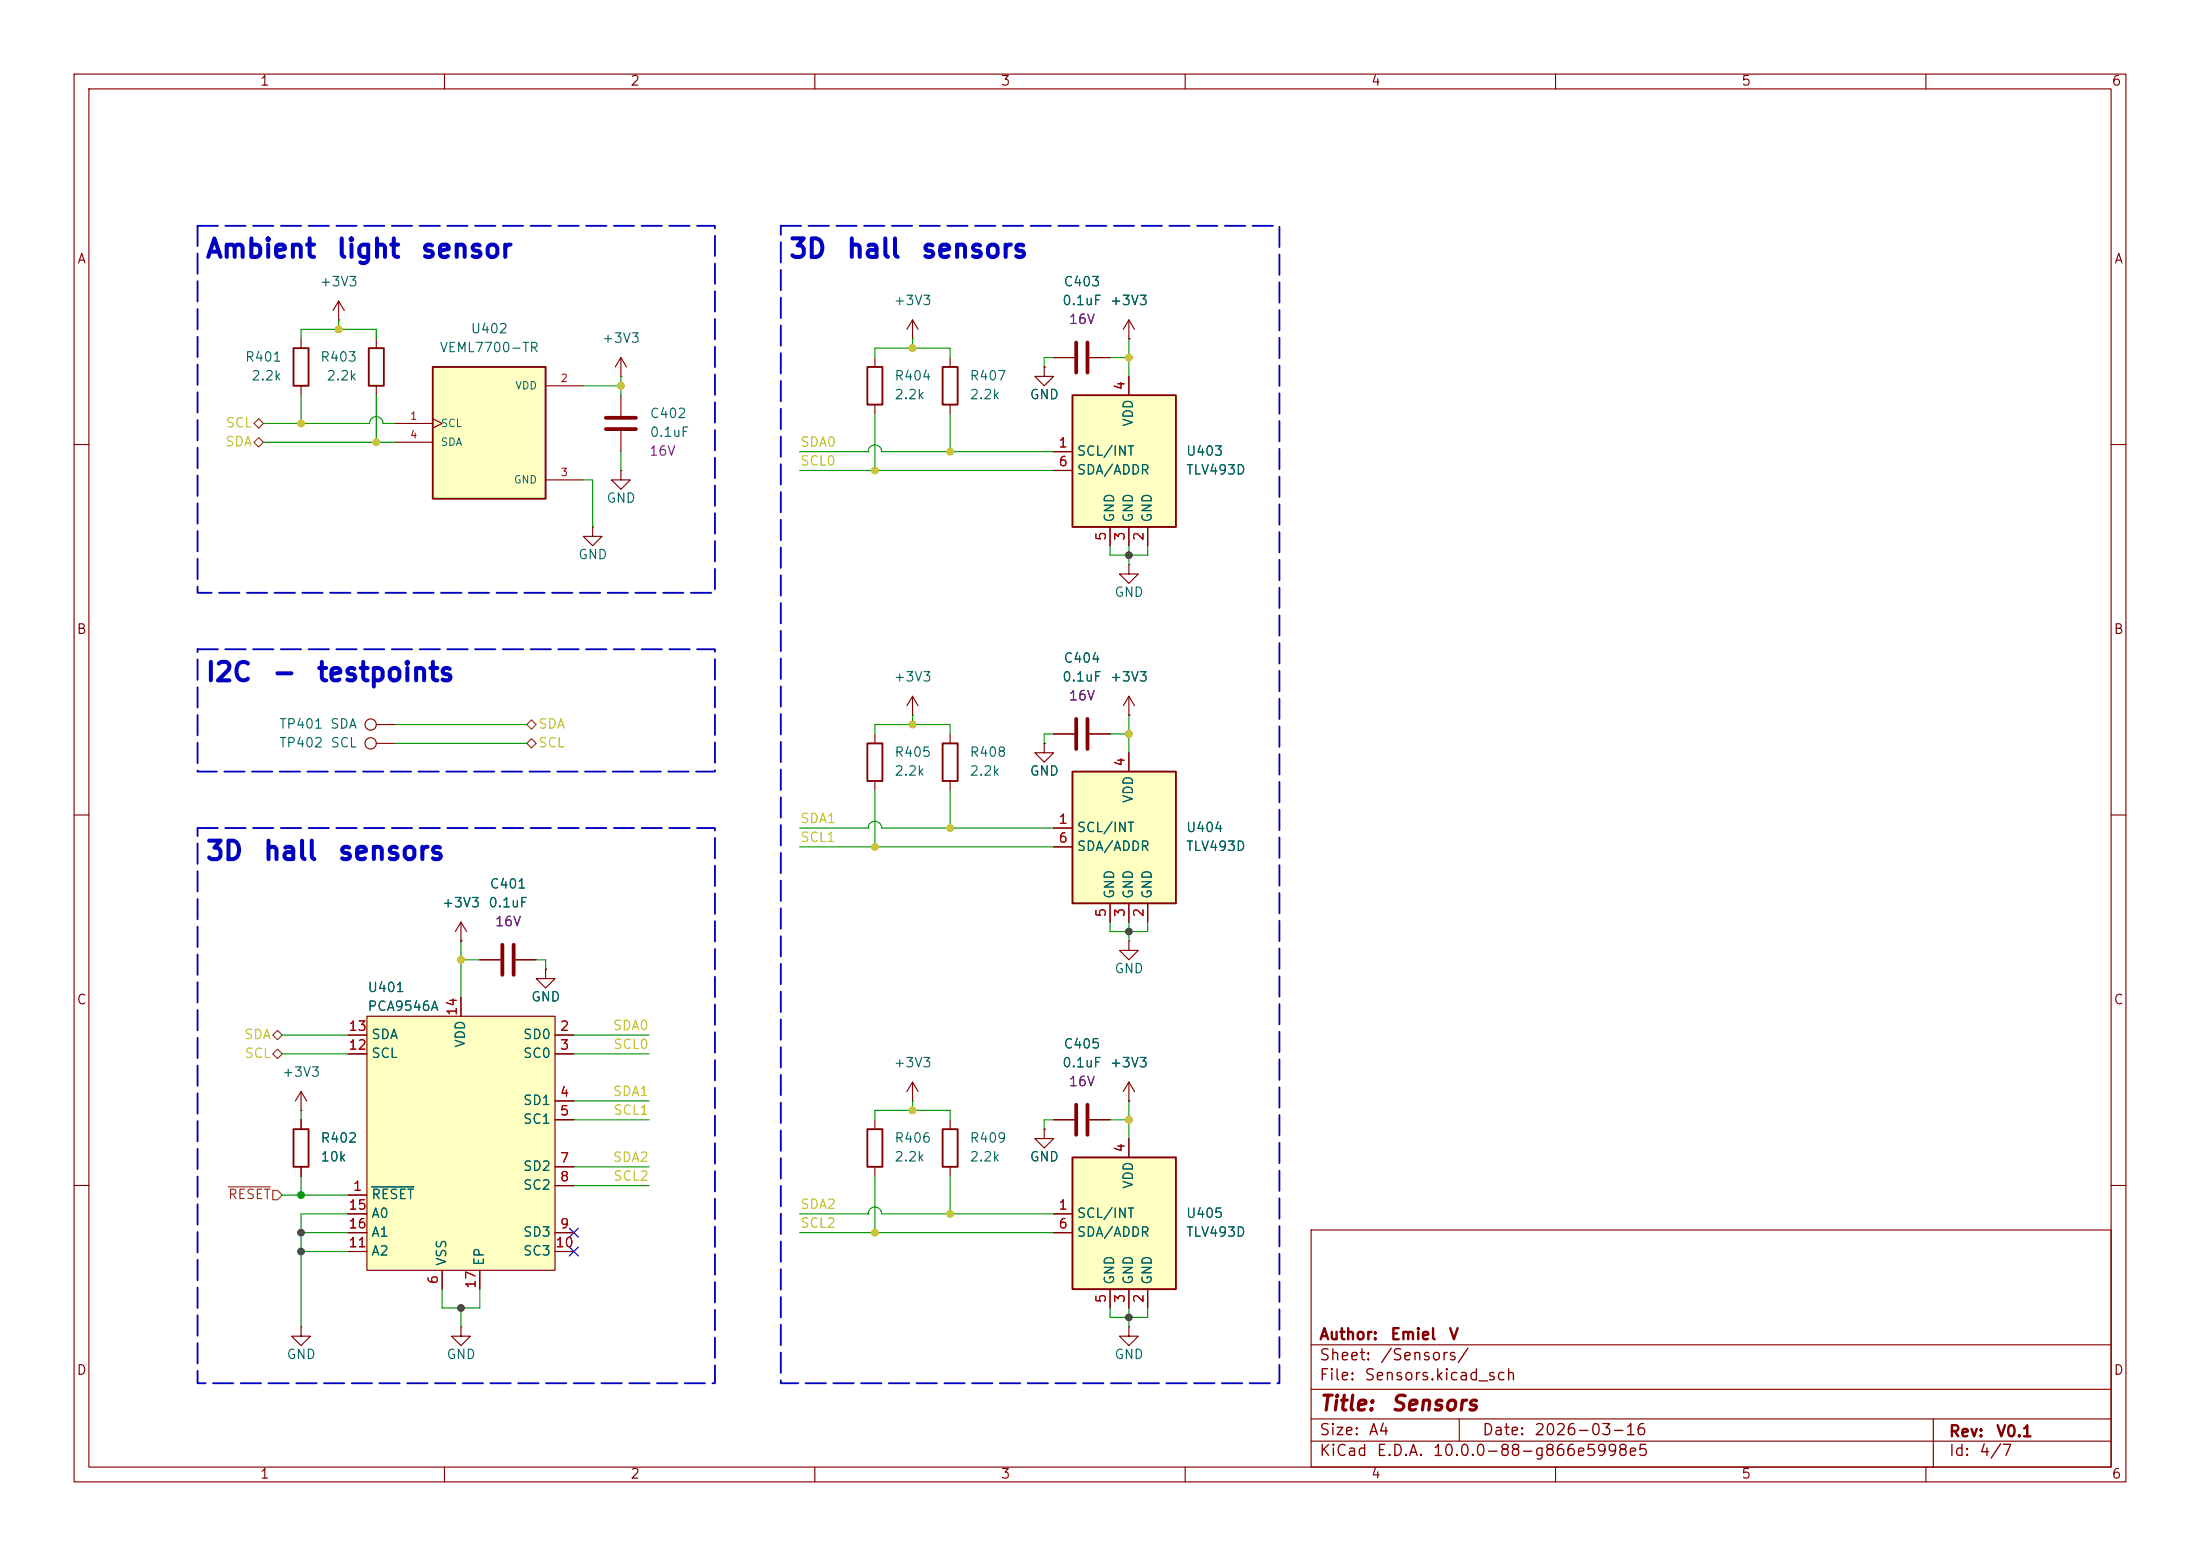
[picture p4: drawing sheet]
<svg xmlns="http://www.w3.org/2000/svg" width="297mm" height="210mm" viewBox="0 0 297 210" stroke-linecap="round" stroke-linejoin="round" font-family="sans-serif">
<g fill="none" stroke="#840000" stroke-width=".15">
<path d="M10 10h277v190h-277zM12 12h273v186h-273zM60 10v2M110 10v2M160 10v2M210 10v2M260 10v2M10 60h2M285 60h2M10 110h2M285 110h2M10 160h2"/>
<path d="M177 166h108v32h-108zM285 160h2M60 198v2M110 198v2M160 198v2M177 194.5h108M177 191.5h108M177 187.5h108M177 181.5h108M197 191.5v3M210 198v2M260 198v2"/>
<path d="M261 191.5v6.5"/>
</g>
<path d="M144.8 156.2h13.9v17.8h-13.9z" fill="#ffffc2"/>
<path d="M144.8 156.2h13.9v17.8h-13.9z" fill="none" stroke="#840000" stroke-width=".25"/>
<path d="M152.4 153.7v2.5M142.2 163.8h2.6M142.2 166.4h2.6M149.9 174v2.5M152.4 174v2.5M154.9 174v2.5" fill="none" stroke="#840000" stroke-width=".15"/>
<path d="M144.8 104.1h13.9v17.8h-13.9z" fill="#ffffc2"/>
<path d="M117.1 100.3h2v5.1h-2zM127.3 100.3h2v5.1h-2zM144.8 104.1h13.9v17.8h-13.9zM127.3 152.4h2v5.1h-2z" fill="none" stroke="#840000" stroke-width=".25"/>
<g fill="none" stroke="#840000" stroke-width=".15">
<path d="M83.8 50.8h.1M83.8 48.3l.8 1.2M83.8 48.3l-.7 1.2M83.8 48.3v2.5M83.8 53.3v2.8M83.8 58.2v2.8M123.2 45.7h.1M123.2 43.2v2.5M123.2 43.2l-.8 1.3M123.2 43.2l.8 1.3M142.2 48.3h2.8M147.1 48.3h2.8"/>
<path d="M80 71.1v1.3h-1.3l1.3 1.3 1.3-1.3h-1.3M80 71.1h.1M83.8 63.5v1.3h-1.3l1.3 1.2 1.3-1.2h-1.3M83.8 63.5h.1M152.4 76.2v1.3h1.3l-1.3 1.2-1.3-1.2h1.3M152.4 76.2h.1M50.8 97.8h2.5M118.1 99.1v1.2M128.3 99.1v1.2M50.8 100.3h2.5M118.1 105.4v1.3M128.3 105.4v1.3"/>
<path d="M142.2 111.8h2.6M142.2 114.3h2.6M152.4 101.6v2.5M62.2 127h.1M62.2 124.5l-.7 1.2M62.2 124.5l.8 1.2M62.2 124.5v2.5M64.8 129.5h2.8M69.6 129.5h2.8M73.7 130.8v1.3h-1.3l1.3 1.3 1.2-1.3h-1.2M73.7 130.8h.1M149.9 121.9v2.6"/>
<path d="M152.4 127v1.3h1.3l-1.3 1.2-1.3-1.2h1.3M152.4 127h.1M152.4 121.9v2.6M154.9 121.9v2.6M123.2 148.6h.1M123.2 146.1l-.8 1.2M123.2 146.1l.8 1.2M123.2 146.1v2.5M128.3 151.1v1.3M128.3 157.5v1.3M141 152.4v1.3h1.2l-1.2 1.2-1.3-1.2h1.3M141 152.4h.1"/>
<path d="M142.2 151.1h2.8M147.1 151.1h2.8M152.4 148.6h.1M152.4 146.1v2.5M152.4 146.1l-.8 1.2M152.4 146.1l.8 1.2"/>
<circle cx="50" cy="97.8" r=".76"/>
<circle cx="50" cy="100.3" r=".76"/>
</g>
<path d="M81.8 56.4h4.1M81.8 57.9h4.1M145.3 46.2v4.1M146.8 46.2v4.1M67.8 127.5v4.1M69.3 127.5v4.1M145.3 149.1v4.1M146.8 149.1v4.1" fill="none" stroke="#840000" stroke-width=".51"/>
<path d="M49.5 137.2h25.4v34.3h-25.4z" fill="#ffffc2"/>
<g fill="none" stroke="#840000" stroke-width=".15">
<path d="M141 100.3v1.3h1.2l-1.2 1.3-1.3-1.3h1.3M141 100.3h.1M47 139.7h2.5M49.5 137.2h25.4v34.3h-25.4zM62.2 134.6v2.6M74.9 139.7h2.6M47 142.2h2.5M74.9 142.2h2.6M74.9 148.6h2.6M74.9 151.1h2.6M74.9 157.5h2.6M47 161.3h2.5"/>
<path d="M47 166.4h2.5M47 168.9h2.5M47 163.8h2.5M59.7 171.5v2.5M64.8 171.5v2.5M74.9 160h2.6M74.9 166.4h2.6M74.9 168.9h2.6"/>
</g>
<path d="M50.2 160.2h5.7" fill="none" stroke="#006464" stroke-width=".15"/>
<path d="M144.8 53.3h13.9v17.8h-13.9z" fill="#ffffc2"/>
<path d="M144.8 53.3h13.9v17.8h-13.9zM117.1 152.4h2v5.1h-2z" fill="none" stroke="#840000" stroke-width=".25"/>
<g fill="none" stroke="#840000" stroke-width=".15">
<path d="M152.4 50.8v2.5M142.2 61h2.6M142.2 63.5h2.6M149.9 71.1v2.6M152.4 71.1v2.6M154.9 71.1v2.6M152.4 96.5h.1M152.4 94v2.5M152.4 94l-.8 1.3M152.4 94l.8 1.3M40.6 149.9h.1M40.6 147.3l-.7 1.3"/>
<path d="M40.6 147.3l.8 1.3M40.6 147.3v2.6M118.1 151.1v1.3M118.1 157.5v1.3M40.6 179.1v1.2h1.3l-1.3 1.3-1.2-1.3h1.2M40.6 179.1h.1M62.2 179.1v1.2h1.3l-1.3 1.3-1.2-1.3h1.2M62.2 179.1h.1M152.4 179.1v1.2h1.3l-1.3 1.3-1.3-1.3h1.3M152.4 179.1h.1"/>
</g>
<path d="M58.4 49.5h15.3v17.8h-15.3z" fill="#ffffc2"/>
<path d="M39.6 47h2.1v5.1h-2.1zM49.8 47h2v5.1h-2zM58.4 49.5h15.3v17.8h-15.3zM117.1 49.5h2v5.1h-2zM127.3 49.5h2v5.1h-2zM39.6 152.4h2.1v5.1h-2.1z" fill="none" stroke="#840000" stroke-width=".25"/>
<g fill="none" stroke="#840000" stroke-width=".15">
<path d="M40.6 45.7v1.3M40.6 52.1v1.2M45.7 43.2h.1M45.7 40.6l.8 1.3M45.7 40.6l-.7 1.3M45.7 40.6v2.6M50.8 45.7v1.3M50.8 52.1v1.2M53.3 57.2h5.1M53.3 59.7h5.1M58.4 56.5l1.3 .7-1.3 .6M73.7 52.1h5"/>
<path d="M118.1 48.3v1.2M118.1 54.6v1.3M128.3 48.3v1.2M128.3 54.6v1.3M141 49.5v1.3h1.2l-1.2 1.3-1.3-1.3h1.3M141 49.5h.1M142.2 48.3h2.8M147.1 48.3h2.8M152.4 45.7h.1M152.4 43.2l-.8 1.3M152.4 43.2l.8 1.3M152.4 43.2v2.5"/>
<path d="M152.4 50.8v2.5M73.7 64.8h5M142.2 61h2.6M142.2 63.5h2.6M149.9 71.1v2.6M152.4 71.1v2.6M154.9 71.1v2.6M123.2 96.5h.1M123.2 94l-.8 1.3M123.2 94l.8 1.3M123.2 94v2.5M142.2 99.1h2.8"/>
<path d="M147.1 99.1h2.8M152.4 96.5h.1M141 100.3h.1M142.2 111.8h2.6M142.2 114.3h2.6M152.4 101.6v2.5M47 139.7h2.5M62.2 127h.1M62.2 134.6v2.6M64.8 129.5h2.8M69.6 129.5h2.8M73.7 130.8h.1"/>
<path d="M74.9 139.7h2.6M149.9 121.9v2.6M152.4 121.9v2.6M154.9 121.9v2.6M40.6 151.1v1.3M40.6 157.5v1.3M47 142.2h2.5M74.9 151.1h2.6M74.9 142.2h2.6M74.9 148.6h2.6M74.9 157.5h2.6M141 152.4h.1"/>
<path d="M142.2 151.1h2.8M147.1 151.1h2.8M152.4 148.6h.1M152.4 153.7v2.5M47 163.8h2.5M47 166.4h2.5M47 161.3h2.5M47 168.9h2.5M59.7 171.5v2.5M64.8 171.5v2.5M74.9 166.4h2.6M74.9 160h2.6"/>
<path d="M74.9 168.9h2.6M142.2 163.8h2.6M142.2 166.4h2.6M149.9 174v2.5M152.4 174v2.5M154.9 174v2.5"/>
</g>
<path d="M145.3 97v4.1M146.8 97v4.1" fill="none" stroke="#840000" stroke-width=".51"/>
<path d="M34.3 59.7l.6-.6 .7 .6-.7 .6zM34.3 57.2l.6-.7 .7 .7-.7 .6zM71.1 97.8l.7-.6 .6 .6-.6 .6zM71.1 100.3l.7-.6 .6 .6-.6 .7zM36.8 139.7l.7-.6 .6 .6-.6 .6zM37.5 141.6l.6 .6-.6 .7-.7-.7zM30.8 160.2h5.7M36.8 160.7h.7l.6 .6-.6 .6h-.7z" fill="none" stroke="#725600" stroke-width=".15"/>
<g fill="none" stroke="#009600" stroke-width=".15">
<path d="M35.6 57.2h14.3a.91 .91 0 0 1 .9-1 .91 .91 0 0 1 .9 1M35.6 59.7h17.7M40.6 45.7v-1.2h10.2v1.2M40.6 53.3v3.9M45.7 43.2v1.3M50.8 53.3v6.4M51.7 57.2h.1M51.7 57.2h1.6M78.7 52.1h5.1M83.8 50.8v2.5M118.1 48.3v-1.3h10.2v1.3M118.1 55.9v7.6"/>
<path d="M123.2 45.7v1.3M128.3 55.9v5.1M142.2 48.3h-1.2v1.2M149.9 48.3h2.5M152.4 45.7v5.1M78.7 64.8h1.3v6.3M83.8 61v2.5M107.9 61h9.3M107.9 63.5h34.3M117.2 61h.1M117.2 61a.91 .91 0 0 1 .9-1 .91 .91 0 0 1 .9 1h23.2M149.9 73.7v1.2h5v-1.2"/>
<path d="M152.4 73.7v2.5M53.3 97.8h17.8M118.1 99.1v-1.3h10.2v1.3M123.2 96.5v1.3M142.2 99.1h-1.2v1.2M149.9 99.1h2.5M152.4 96.5v5.1M53.3 100.3h17.8M107.9 111.8h9.3M107.9 114.3h34.3M117.2 111.8h.1M117.2 111.8a.91 .91 0 0 1 .9-1 .91 .91 0 0 1 .9 1h23.2"/>
<path d="M118.1 106.7v7.6M128.3 106.7v5.1M38.1 139.7h8.9M62.2 127v7.6M62.2 129.5h2.6M72.4 129.5h1.3v1.3M77.5 139.7h10.1M149.9 124.5v1.2h5v-1.2M152.4 124.5v2.5M38.1 142.2h8.9M40.6 149.9v1.2M40.6 158.8v2.5"/>
<path d="M77.5 151.1h10.1M77.5 148.6h10.1M77.5 142.2h10.1M77.5 157.5h10.1M118.1 151.1v-1.2h10.2v1.2M118.1 158.8v7.6M123.2 148.6v1.3M128.3 158.8v5M142.2 151.1h-1.2v1.3M149.9 151.1h2.5M152.4 148.6v5.1M38.1 161.3h8.9"/>
<path d="M40.6 166.4h6.4M40.6 168.9h6.4M47 163.8h-6.4v15.3M59.7 174v2.5h5.1v-2.5M62.2 176.5v2.6M77.5 160h10.1M107.9 166.4h34.3M107.9 163.8h9.3M117.2 163.8h.1M117.2 163.8a.91 .91 0 0 1 .9-.9 .91 .91 0 0 1 .9 .9h23.2M149.9 176.5v1.3h5v-1.3M152.4 176.5v2.6"/>
</g>
<path d="M76.9 168.3l1.2 1.2M76.9 165.8l1.2 1.2M78.1 168.3l-1.2 1.2M78.1 165.8l-1.2 1.2" fill="none" stroke="#000084" stroke-width=".15"/>
<path d="M26.7 30.5h69.8v49.5h-69.8zM105.4 30.5h67.3v156.2h-67.3zM26.7 87.6h69.8v16.5h-69.8zM26.7 111.8h69.8v74.9h-69.8z" fill="none" stroke="#0000c2" stroke-width=".25" stroke-dasharray="2.7 1"/>
<path d="M50.2 160.2h5.7" fill="none" stroke="#006464" stroke-width=".15"/>
<g fill="#f90" stroke="#f90" stroke-width=".14">
<circle cx="83.8" cy="52.1" r=".46"/>
<circle cx="45.7" cy="44.5" r=".46"/>
<circle cx="123.2" cy="149.9" r=".46"/>
<circle cx="152.4" cy="151.1" r=".46"/>
<circle cx="123.2" cy="97.8" r=".46"/>
<circle cx="152.4" cy="99.1" r=".46"/>
<circle cx="152.4" cy="48.3" r=".46"/>
<circle cx="123.2" cy="47" r=".46"/>
<circle cx="62.2" cy="129.5" r=".46"/>
</g>
<g fill="#c2c200" stroke="#c2c200" stroke-width=".14">
<circle cx="40.6" cy="57.2" r=".46"/>
<circle cx="50.8" cy="59.7" r=".46"/>
<circle cx="128.3" cy="163.8" r=".46"/>
<circle cx="128.3" cy="111.8" r=".46"/>
<circle cx="128.3" cy="61" r=".46"/>
<circle cx="118.1" cy="63.5" r=".46"/>
<circle cx="118.1" cy="166.4" r=".46"/>
<circle cx="118.1" cy="114.3" r=".46"/>
</g>
<g fill="#484848" stroke="#484848" stroke-width=".14">
<circle cx="152.4" cy="125.7" r=".46"/>
<circle cx="152.4" cy="177.8" r=".46"/>
<circle cx="152.4" cy="74.9" r=".46"/>
<circle cx="40.6" cy="166.4" r=".46"/>
<circle cx="40.6" cy="168.9" r=".46"/>
<circle cx="62.2" cy="176.5" r=".46"/>
</g>
<circle cx="40.6" cy="161.3" r=".46" fill="#009600" stroke="#009600" stroke-width=".14"/>
<g font-size="2.5" fill="#0000c2">
<text x="27.6" y="35.4">Ambient</text>
<text x="45.3" y="35.4">light</text>
<text x="56.6" y="35.4">sensor</text>
<text x="106.4" y="35.4">3D</text>
<text x="114.1" y="35.4">hall</text>
<text x="124.2" y="35.4">sensors</text>
<text x="27.6" y="92.6">I2C</text>
<text x="36.6" y="92.6">-</text>
<text x="42.6" y="92.6">testpoints</text>
<text x="27.6" y="116.7">3D</text>
<text x="35.4" y="116.7">hall</text>
<text x="45.5" y="116.7">sensors</text>
</g>
<g font-size="2" fill="#840000">
<text x="178" y="190.9">Title:</text>
<text x="187.7" y="190.9">Sensors</text>
</g>
<g font-size="1.5" fill="#840000">
<text x="178" y="184">Sheet:</text>
<text x="178" y="181.2">Author:</text>
<text x="186.2" y="184">/Sensors/</text>
<text x="187.6" y="181.2">Emiel</text>
<text x="195.5" y="181.2">V</text>
<text x="178" y="186.7">File:</text>
<text x="184.1" y="186.7">Sensors.kicad_sch</text>
<text x="178" y="196.9">KiCad</text>
<text x="178" y="194.1">Size:</text>
<text x="184.7" y="194.1">A4</text>
<text x="185.7" y="196.9">E.D.A.</text>
<text x="193.3" y="196.9">10.0.0-88-g866e5998e5</text>
<text x="200" y="194.1">Date:</text>
<text x="207" y="194.1">2026-03-16</text>
<text x="263" y="194.3">Rev:</text>
<text x="263" y="196.9">Id:</text>
<text x="267.1" y="196.9">4/7</text>
<text x="269.4" y="194.3">V0.1</text>
</g>
<g font-size="1.3" fill="#840000">
<text x="35" y="11.9">1</text>
<text x="85" y="11.9">2</text>
<text x="135" y="11.9">3</text>
<text x="185" y="11.9">4</text>
<text x="235" y="11.9">5</text>
<text x="285" y="11.9">6</text>
<text x="10.3" y="35.9">A</text>
<text x="285.3" y="35.9">A</text>
<text x="10.3" y="85.9">B</text>
<text x="285.3" y="85.9">B</text>
<text x="10.3" y="135.9">C</text>
<text x="285.3" y="135.9">C</text>
<text x="10.3" y="185.9">D</text>
<text x="285.3" y="185.9">D</text>
<text x="35" y="199.9">1</text>
<text x="85" y="199.9">2</text>
<text x="135" y="199.9">3</text>
<text x="185" y="199.9">4</text>
<text x="235" y="199.9">5</text>
<text x="285" y="199.9">6</text>
</g>
<g font-size="1.3" fill="#006464">
<text x="43.1" y="39">+3V3</text>
<text x="120.5" y="41.5">+3V3</text>
<text x="143.3" y="41.5">0.1uF</text>
<text x="143.5" y="39">C403</text>
<text x="149.8" y="41.5">+3V3</text>
<text x="59.3" y="47.9">VEML7700-TR</text>
<text x="63.5" y="45.3">U402</text>
<text x="81.2" y="46.6">+3V3</text>
<text x="33" y="49.1">R401</text>
<text x="33.8" y="51.7">2.2k</text>
<text x="43.1" y="49.1">R403</text>
<text x="44" y="51.7">2.2k</text>
<text x="120.7" y="51.7">R404</text>
<text x="130.8" y="51.7">R407</text>
<text x="87.6" y="56.7">C402</text>
<text x="87.6" y="59.3">0.1uF</text>
<text x="120.7" y="54.2">2.2k</text>
<text x="130.8" y="54.2">2.2k</text>
<text x="138.9" y="54.2">GND</text>
<text x="153.3" y="57.7" transform="rotate(-90 153.3 57.7)">VDD</text>
<text x="145.3" y="61.8">SCL/INT</text>
<text x="145.3" y="64.4">SDA/ADDR</text>
<text x="160" y="61.8">U403</text>
<text x="160" y="64.4">TLV493D</text>
<text x="81.8" y="68.2">GND</text>
<text x="150.7" y="70.6" transform="rotate(-90 150.7 70.6)">GND</text>
<text x="153.3" y="70.6" transform="rotate(-90 153.3 70.6)">GND</text>
<text x="155.8" y="70.6" transform="rotate(-90 155.8 70.6)">GND</text>
<text x="78" y="75.8">GND</text>
<text x="150.4" y="80.9">GND</text>
<text x="143.5" y="89.8">C404</text>
<text x="120.5" y="92.3">+3V3</text>
<text x="143.3" y="92.3">0.1uF</text>
<text x="149.8" y="92.3">+3V3</text>
<text x="37.6" y="101.2">TP402</text>
<text x="37.6" y="98.7">TP401</text>
<text x="44.5" y="98.7">SDA</text>
<text x="44.5" y="101.2">SCL</text>
<text x="120.7" y="102.5">R405</text>
<text x="120.7" y="105">2.2k</text>
<text x="130.8" y="102.5">R408</text>
<text x="130.8" y="105">2.2k</text>
<text x="138.9" y="105">GND</text>
<text x="145.3" y="112.6">SCL/INT</text>
<text x="153.3" y="108.5" transform="rotate(-90 153.3 108.5)">VDD</text>
<text x="160" y="112.6">U404</text>
<text x="145.3" y="115.2">SDA/ADDR</text>
<text x="160" y="115.2">TLV493D</text>
<text x="59.6" y="122.8">+3V3</text>
<text x="65.8" y="122.8">0.1uF</text>
<text x="66" y="120.2">C401</text>
<text x="150.7" y="121.4" transform="rotate(-90 150.7 121.4)">GND</text>
<text x="153.3" y="121.4" transform="rotate(-90 153.3 121.4)">GND</text>
<text x="155.8" y="121.4" transform="rotate(-90 155.8 121.4)">GND</text>
<text x="150.4" y="131.7">GND</text>
<text x="49.5" y="134.2">U401</text>
<text x="49.5" y="136.8">PCA9546A</text>
<text x="71.6" y="135.5">GND</text>
<text x="50" y="143.1">SCL</text>
<text x="50" y="140.6">SDA</text>
<text x="63.1" y="141.5" transform="rotate(-90 63.1 141.5)">VDD</text>
<text x="70.5" y="140.6">SD0</text>
<text x="70.5" y="143.1">SC0</text>
<text x="143.5" y="141.8">C405</text>
<text x="38" y="145.6">+3V3</text>
<text x="70.5" y="149.5">SD1</text>
<text x="120.5" y="144.4">+3V3</text>
<text x="143.3" y="144.4">0.1uF</text>
<text x="149.8" y="144.4">+3V3</text>
<text x="43.2" y="154.5">R402</text>
<text x="70.5" y="152">SC1</text>
<text x="120.7" y="154.5">R406</text>
<text x="130.8" y="154.5">R409</text>
<text x="43.2" y="157.1">10k</text>
<text x="70.5" y="158.3">SD2</text>
<text x="70.5" y="160.9">SC2</text>
<text x="120.7" y="157.1">2.2k</text>
<text x="130.8" y="157.1">2.2k</text>
<text x="138.9" y="157.1">GND</text>
<text x="153.3" y="160.5" transform="rotate(-90 153.3 160.5)">VDD</text>
<text x="50" y="162.2">RESET</text>
<text x="50" y="164.7">A0</text>
<text x="50" y="167.2">A1</text>
<text x="70.5" y="167.2">SD3</text>
<text x="145.3" y="164.7">SCL/INT</text>
<text x="145.3" y="167.2">SDA/ADDR</text>
<text x="160" y="164.7">U405</text>
<text x="160" y="167.2">TLV493D</text>
<text x="50" y="169.8">A2</text>
<text x="60.6" y="170.9" transform="rotate(-90 60.6 170.9)">VSS</text>
<text x="65.6" y="170.9" transform="rotate(-90 65.6 170.9)">EP</text>
<text x="70.5" y="169.8">SC3</text>
<text x="150.7" y="173.5" transform="rotate(-90 150.7 173.5)">GND</text>
<text x="153.3" y="173.5" transform="rotate(-90 153.3 173.5)">GND</text>
<text x="155.8" y="173.5" transform="rotate(-90 155.8 173.5)">GND</text>
<text x="38.6" y="183.7">GND</text>
<text x="60.2" y="183.7">GND</text>
<text x="150.4" y="183.7">GND</text>
</g>
<g font-size="1.3" fill="#840084">
<text x="144.2" y="44">16V</text>
<text x="87.6" y="61.8">16V</text>
<text x="144.2" y="94.8">16V</text>
<text x="66.7" y="125.3">16V</text>
<text x="144.2" y="146.9">16V</text>
</g>
<g font-size="1.3" fill="#a90000">
<text x="152.1" y="52.8" transform="rotate(-90 152.1 52.8)">4</text>
<text x="142.8" y="60.7">1</text>
<text x="142.8" y="63.2">6</text>
<text x="149.6" y="73.1" transform="rotate(-90 149.6 73.1)">5</text>
<text x="152.1" y="73.1" transform="rotate(-90 152.1 73.1)">3</text>
<text x="154.7" y="73.1" transform="rotate(-90 154.7 73.1)">2</text>
<text x="152.1" y="103.6" transform="rotate(-90 152.1 103.6)">4</text>
<text x="142.8" y="111.5">1</text>
<text x="142.8" y="114">6</text>
<text x="149.6" y="123.9" transform="rotate(-90 149.6 123.9)">5</text>
<text x="152.1" y="123.9" transform="rotate(-90 152.1 123.9)">3</text>
<text x="154.7" y="123.9" transform="rotate(-90 154.7 123.9)">2</text>
<text x="62" y="137.2" transform="rotate(-90 62 137.2)">14</text>
<text x="46.9" y="142">12</text>
<text x="46.9" y="139.4">13</text>
<text x="75.5" y="139.4">2</text>
<text x="75.5" y="142">3</text>
<text x="75.5" y="148.3">4</text>
<text x="75.5" y="150.9">5</text>
<text x="152.1" y="155.6" transform="rotate(-90 152.1 155.6)">4</text>
<text x="47.6" y="161">1</text>
<text x="75.5" y="157.2">7</text>
<text x="75.5" y="159.8">8</text>
<text x="46.9" y="163.6">15</text>
<text x="46.9" y="166.1">16</text>
<text x="75.5" y="166.1">9</text>
<text x="142.8" y="163.6">1</text>
<text x="142.8" y="166.1">6</text>
<text x="46.9" y="168.7">11</text>
<text x="59.4" y="173.4" transform="rotate(-90 59.4 173.4)">6</text>
<text x="74.9" y="168.7">10</text>
<text x="64.5" y="174" transform="rotate(-90 64.5 174)">17</text>
<text x="149.6" y="176" transform="rotate(-90 149.6 176)">5</text>
<text x="152.1" y="176" transform="rotate(-90 152.1 176)">3</text>
<text x="154.7" y="176" transform="rotate(-90 154.7 176)">2</text>
</g>
<g font-size="1.3" fill="#c2c200">
<text x="30.4" y="58">SCL</text>
<text x="30.3" y="60.6">SDA</text>
<text x="107.9" y="60.6">SDA0</text>
<text x="107.9" y="63.2">SCL0</text>
<text x="72.6" y="101.2">SCL</text>
<text x="72.6" y="98.7">SDA</text>
<text x="107.9" y="111.4">SDA1</text>
<text x="107.9" y="114">SCL1</text>
<text x="32.9" y="140.6">SDA</text>
<text x="32.9" y="143.1">SCL</text>
<text x="82.6" y="139.4">SDA0</text>
<text x="82.7" y="141.9">SCL0</text>
<text x="82.6" y="148.2">SDA1</text>
<text x="82.7" y="150.8">SCL1</text>
<text x="82.6" y="157.1">SDA2</text>
<text x="82.7" y="159.7">SCL2</text>
<text x="107.9" y="166">SCL2</text>
<text x="107.9" y="163.5">SDA2</text>
</g>
<text font-size="1.3" fill="#725600" x="30.7" y="162.2">RESET</text>
<g font-size="1" fill="#006464">
<text x="69.5" y="52.8">VDD</text>
<text x="59.4" y="57.9">SCL</text>
<text x="59.4" y="60.4">SDA</text>
<text x="69.3" y="65.5">GND</text>
</g>
<g font-size="1" fill="#a90000">
<text x="75.6" y="51.8">2</text>
<text x="55.3" y="56.9">1</text>
<text x="55.3" y="59.4">4</text>
<text x="75.6" y="64.5">3</text>
</g>
</svg>
